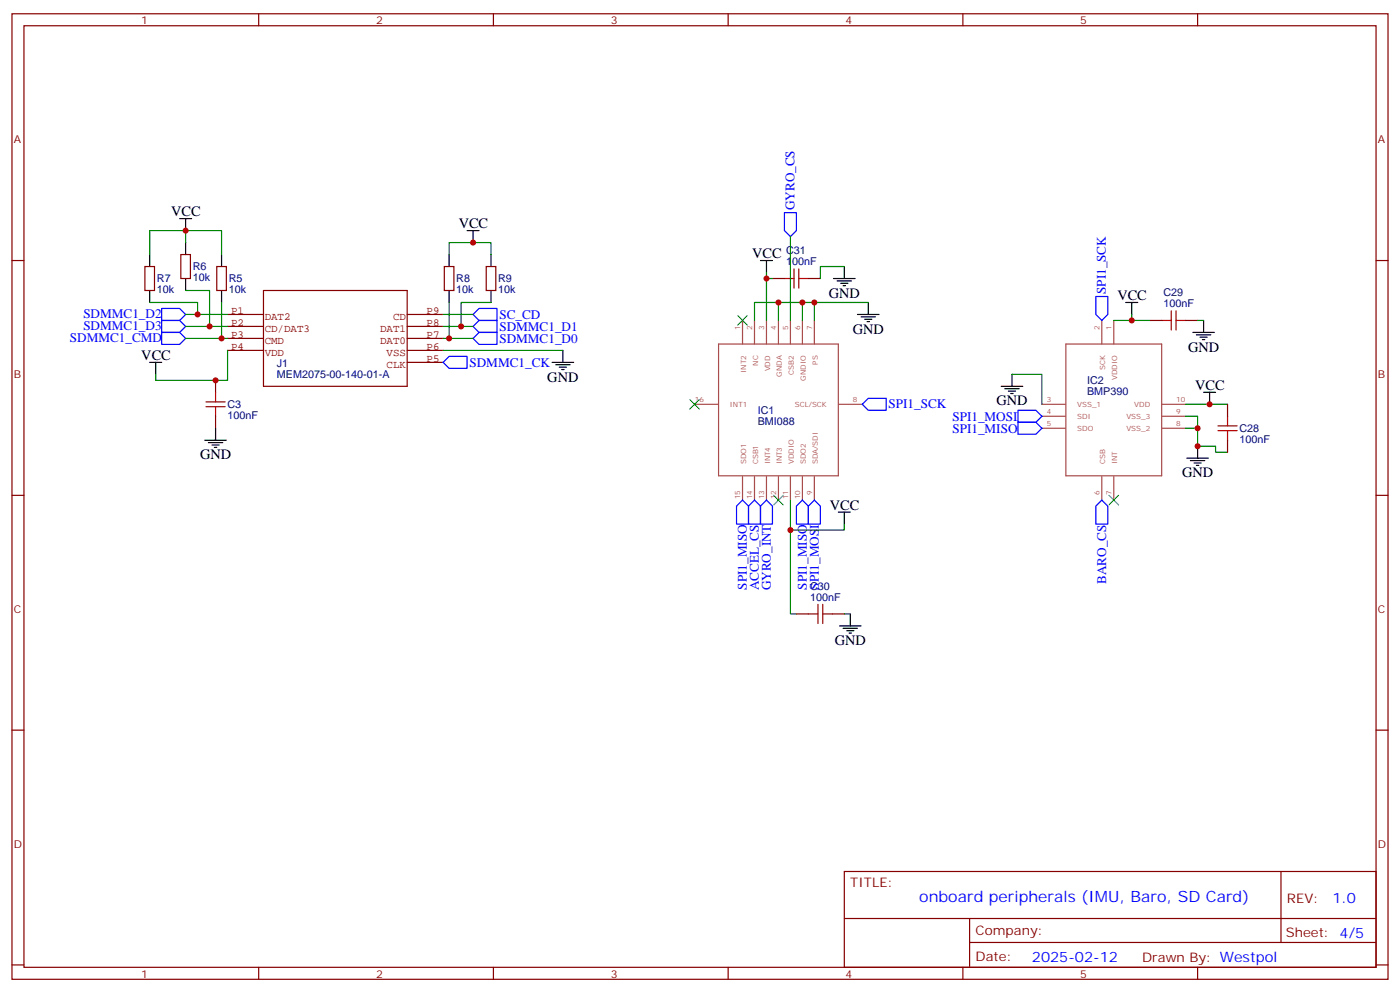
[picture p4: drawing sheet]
<svg xmlns="http://www.w3.org/2000/svg" width="412mm" height="292mm" viewBox="0 0 412 292" stroke-linecap="round" stroke-linejoin="round" font-family="sans-serif">
<g fill="none" stroke="#870000" stroke-width=".35">
<path d="M3.5 4.1h405.4v284.3h-405.4zM7.1 7.6h398.2v277.3h-398.2zM76.2 4.1v3.5M145.3 4.1v3.5M214.5 4.1v3.5M283.6 4.1v3.5M352.8 4.1v3.5M3.5 76.7h3.6M42.7 78.5h2.8v7h-2.8zM53.3 75h2.8v7h-2.8zM63.9 78.5h2.8v7h-2.8zM130.9 78.5h2.8v7h-2.8z"/>
<path d="M143.2 78.5h2.8v7h-2.8zM405.3 76.7h3.6M227.5 82h3.6M238.1 82h3.6M338.7 94.4h3.5M349.2 94.4h3.6M63.5 112v3.5M361.6 119.1v3.5M63.5 122.6v3.5M361.6 129.6v3.6M3.5 145.9h3.6M405.3 145.9h3.6"/>
<path d="M234.6 180.8h3.5M245.2 180.8h3.5M3.5 215h3.6M405.3 215h3.6M248.7 256.6h156.6v28.3h-156.6zM377.3 256.7v20.8M248.7 270.5h156.5M285.6 277.5h119.6M285.6 270.5v14.1M3.5 284.2h3.6M76.2 284.9v3.5M145.3 284.9v3.5"/>
<path d="M214.5 284.9v3.5M283.6 284.9v3.5M352.8 284.9v3.5M405.3 284.2h3.6"/>
</g>
<path d="M67 92.6h10.6M67 96.1h10.6M67 99.7h10.6M77.6 85.5h42.3v28.3h-42.3zM119.9 92.6h10.6M119.9 96.1h10.6M119.9 99.7h10.6M67 103.2h10.6M119.9 103.2h10.6M119.9 106.7h10.6" fill="none" stroke="#850000" stroke-width=".35"/>
<g fill="none" stroke="#a64a4a" stroke-width=".35">
<path d="M218.7 94.4v6.9M222.2 94.4v6.9M225.8 94.4v6.9M229.3 94.4v6.9M232.8 94.4v6.9M236.4 94.4v6.9M239.9 94.4v6.9M324.6 94.4v6.9M328.1 94.4v6.9M204.6 119.1h7M211.7 101.3h35.2v38.8h-35.2zM247.1 119.1h6.9"/>
<path d="M306.9 119.1h7M314 101.3h28.2v38.8h-28.2zM342.3 119.1h6.9M306.9 122.6h7M306.9 126.1h7M342.3 122.6h6.9M342.3 126.1h6.9M218.7 140.3v7M222.2 140.3v7M225.8 140.3v7M229.3 140.3v7M232.8 140.3v7"/>
<path d="M236.4 140.3v7M239.9 140.3v7M324.6 140.3v7M328.1 140.3v7"/>
</g>
<g fill="none" stroke="#00f" stroke-width=".35">
<path d="M231.1 62.6h3.5v5.3l-1.8 1.8-1.7-1.8zM47.6 97.9h5.3l1.8 1.8-1.8 1.7h-5.3zM47.6 94.4h5.3l1.8 1.7-1.8 1.8h-5.3zM47.6 90.8h5.3l1.8 1.8-1.8 1.8h-5.3zM139.3 96.1l1.8-1.7h5.3v3.5h-5.3zM139.3 99.7l1.8-1.8h5.3v3.5h-5.3zM139.3 92.6l1.8-1.8h5.3v3.6h-5.3zM322.8 87.3h3.5v5.3l-1.7 1.8-1.8-1.8zM130.5 106.7l1.8-1.7h5.3v3.5h-5.3zM254 119.1l1.8-1.8h5.3v3.5h-5.3zM299.9 124.4h5.3l1.7 1.7-1.7 1.8h-5.3zM299.9 120.8h5.3l1.7 1.8-1.7 1.8h-5.3z"/>
<path d="M218.7 147.3l1.8 1.7v5.3h-3.5v-5.3zM222.2 147.3l1.8 1.7v5.3h-3.5v-5.3zM224 149l1.8-1.7 1.7 1.7v5.3h-3.5zM236.4 147.3l1.7 1.7v5.3h-3.5v-5.3zM239.9 147.3l1.8 1.7v5.3h-3.6v-5.3zM324.6 147.3l1.7 1.7v5.3h-3.5v-5.3z"/>
</g>
<g fill="none" stroke="#000" stroke-width=".35">
<path d="M44.1 75v3.5M52.9 64.4h3.5M54.7 64.4v3.5M54.7 71.4v3.6M65.3 75v3.5M132.3 75v3.5M137.6 67.9h3.5M139.3 67.9v3.5M144.6 75v3.5M224 76.7h3.5M225.8 76.7v3.6M248.7 78.5v3.5"/>
<path d="M44.1 85.5v3.6M54.7 82v3.5M65.3 85.5v3.6M132.3 85.5v3.6M144.6 85.5v3.6M245.5 82h6.4M246.6 82.7h4.2M247.6 83.4h2.2M248.4 84.1h.7M252.6 92.6h6.3M253.6 93.3h4.3M254.7 94h2.1"/>
<path d="M255.4 94.7h.7M255.8 89.1v3.5M331.6 89.1h3.5M333.4 89.1v3.5M351.4 97.9h6.3M352.4 98.6h4.3M353.5 99.3h2.1M354.5 94.4v3.5M44.1 106.7h3.5M45.9 106.7v3.5M162.6 106.7h6.4M163.7 107.4h4.2"/>
<path d="M164.7 108.1h2.2M165.5 108.8h.7M165.8 103.2v3.5M294.9 113.8h6.4M296 114.5h4.2M297 115.2h2.2M297.7 115.9h.7M298.1 110.2v3.6M354.2 100h.7M354.5 115.5h3.6M356.3 115.5v3.6M60.3 129.6h6.4"/>
<path d="M61.4 130.4h4.2M62.4 131.1h2.2M63.1 131.8h.8M63.5 126.1v3.5M349.6 134.9h6.4M350.7 135.6h4.2M351.7 136.3h2.1M352.4 137.1h.7M352.8 131.4v3.5M246.9 150.8h3.6M248.7 150.8v3.5M247.3 184.3h6.3"/>
<path d="M248.4 185h4.2M249.4 185.7h2.1M250.1 186.4h.7M250.5 180.8v3.5"/>
</g>
<g fill="none" stroke="#008700" stroke-width=".35">
<path d="M54.7 71.4v-3.5h10.6v7.1M54.7 67.9h-10.6v7.1M132.3 75v-3.6h12.3v3.6M232.8 69.7v24.7M248.7 78.5h-7v3.5M44.1 89.1h14.1v3.5M54.7 85.5h7v10.6M54.7 92.6h12.3M54.7 96.1h12.3M54.7 99.7h12.3M65.3 89.1v10.6M130.5 92.6h8.8"/>
<path d="M130.5 96.1h8.8M130.5 99.7h8.8M132.3 89.1v10.6M144.6 89.1h-8.8v7M225.8 80.3v14.1M225.8 82h1.7M229.3 89.1v5.3M236.4 89.1v5.3M239.9 89.1v5.3M255.8 89.1h-33.6v5.3M333.4 92.6v1.8h-5.3M333.4 94.4h5.3"/>
<path d="M352.8 94.4h1.7M67 103.2v8.8h-21.1v-1.8M130.5 103.2h35.3M298.1 110.2h8.8v8.9M349.2 119.1h12.4M349.2 126.1h3.6v5.3h5.3v1.8h3.5M349.2 122.6h3.6v3.5M232.8 147.3v33.5h1.8M248.7 154.3v1.8h-15.9M248.7 180.8h1.8"/>
</g>
<g fill="none" stroke="#a10000" stroke-width=".35">
<path d="M233.9 79.2v5.6M235.3 79.2v5.6M231.1 82h2.8M235.3 82h2.8M342.2 94.4h2.8M345 91.5v5.7M346.4 91.5v5.7M346.4 94.4h2.8M60.7 118.4h5.6M60.7 119.8h5.6M63.5 115.5v2.9M63.5 119.8v2.8"/>
<path d="M358.8 126.8h5.6M358.8 125.4h5.6M361.6 122.6v2.8M361.6 126.8v2.8M240.9 178v5.6M242.4 178v5.6M238.1 180.8h2.8M242.4 180.8h2.8"/>
</g>
<path d="M217.3 93l2.8 2.8M220.1 93l-2.8 2.8M203.2 117.7l2.8 2.8M206 117.7l-2.8 2.8M227.9 145.9l2.8 2.8M230.7 145.9l-2.8 2.8M326.7 145.9l2.8 2.8M329.5 145.9l-2.8 2.8" fill="none" stroke="#3c3" stroke-width=".35"/>
<g fill="#c00">
<circle cx="132.3" cy="99.7" r=".88"/>
<circle cx="65.3" cy="99.7" r=".88"/>
<circle cx="61.7" cy="96.1" r=".88"/>
<circle cx="58.2" cy="92.6" r=".88"/>
<circle cx="135.8" cy="96.1" r=".88"/>
<circle cx="54.7" cy="67.9" r=".88"/>
<circle cx="139.3" cy="71.4" r=".88"/>
<circle cx="229.3" cy="89.1" r=".88"/>
<circle cx="236.4" cy="89.1" r=".88"/>
<circle cx="239.9" cy="89.1" r=".88"/>
<circle cx="352.8" cy="126.1" r=".88"/>
<circle cx="356.3" cy="119.1" r=".88"/>
<circle cx="352.8" cy="131.4" r=".88"/>
<circle cx="333.4" cy="94.4" r=".88"/>
<circle cx="225.8" cy="82" r=".88"/>
<circle cx="232.8" cy="156.1" r=".88"/>
<circle cx="63.5" cy="112" r=".88"/>
</g>
<text font-size="4.6" fill="#00f" x="270.8" y="265.7">onboard peripherals (IMU, Baro, SD Card)</text>
<g font-size="4.2">
<text x="50.4" y="63.7">VCC</text>
<text x="135.1" y="67.2">VCC</text>
<text x="221.5" y="76">VCC</text>
<text x="244.1" y="87.7">GND</text>
<text x="329.1" y="88.4">VCC</text>
<text x="251.2" y="98.2">GND</text>
<text x="41.6" y="106">VCC</text>
<text x="350" y="103.5">GND</text>
<text x="161.2" y="112.4">GND</text>
<text x="293.5" y="119.4">GND</text>
<text x="352.1" y="114.8">VCC</text>
<text x="58.9" y="135.3">GND</text>
<text x="348.2" y="140.6">GND</text>
<text x="244.5" y="150.1">VCC</text>
<text x="245.9" y="190">GND</text>
</g>
<g font-size="4.2" fill="#00f">
<text x="392.5" y="265.9">1.0</text>
<text x="304" y="283.3">2025-02-12</text>
</g>
<g font-size="3.9" fill="#00f">
<text x="234" y="61.9" transform="rotate(-90 234 61.9)">GYRO_CS</text>
<text x="325.7" y="86.6" transform="rotate(-90 325.7 86.6)">SPI1_SCK</text>
<text x="24.5" y="93.8">SDMMC1_D2</text>
<text x="147.1" y="93.9">SC_CD</text>
<text x="20.6" y="100.8">SDMMC1_CMD</text>
<text x="24.5" y="97.3">SDMMC1_D3</text>
<text x="147.1" y="97.4">SDMMC1_D1</text>
<text x="147.1" y="101">SDMMC1_D0</text>
<text x="138.3" y="108">SDMMC1_CK</text>
<text x="261.8" y="120.3">SPI1_SCK</text>
<text x="280.5" y="123.9">SPI1_MOSI</text>
<text x="280.5" y="127.4">SPI1_MISO</text>
<text x="220" y="173.7" transform="rotate(-90 220 173.7)">SPI1_MISO</text>
<text x="223.5" y="173.9" transform="rotate(-90 223.5 173.9)">ACCEL_CS</text>
<text x="227.1" y="173.9" transform="rotate(-90 227.1 173.9)">GYRO_INT</text>
<text x="237.7" y="173.7" transform="rotate(-90 237.7 173.7)">SPI1_MISO</text>
<text x="241.2" y="173.7" transform="rotate(-90 241.2 173.7)">SPI1_MOSI</text>
<text x="325.9" y="172" transform="rotate(-90 325.9 172)">BARO_CS</text>
</g>
<g font-size="3.9" fill="#800">
<text x="250.5" y="261.2">TITLE:</text>
<text x="379.1" y="265.9">REV:</text>
<text x="287.4" y="275.4">Company:</text>
<text x="378.7" y="276">Sheet: 4/5</text>
<text x="287.4" y="283.1">Date:</text>
<text x="336.4" y="283.2">Drawn By: Westpol</text>
</g>
<g font-size="3.2" fill="#800">
<text x="41.6" y="7.1">1</text>
<text x="110.8" y="7.1">2</text>
<text x="179.9" y="7.1">3</text>
<text x="249.1" y="7.1">4</text>
<text x="318.2" y="7.1">5</text>
<text x="4.1" y="42.2">A</text>
<text x="405.9" y="42.2">A</text>
<text x="4.1" y="111.3">B</text>
<text x="405.9" y="111.3">B</text>
<text x="4.1" y="180.4">C</text>
<text x="405.9" y="180.4">C</text>
<text x="4.1" y="249.6">D</text>
<text x="405.9" y="249.6">D</text>
<text x="41.6" y="287.9">1</text>
<text x="110.8" y="287.9">2</text>
<text x="179.9" y="287.9">3</text>
<text x="249.1" y="287.9">4</text>
<text x="318.2" y="287.9">5</text>
</g>
<g font-size="3.2" fill="#000080">
<text x="231.6" y="74.9">C31</text>
<text x="46.2" y="83.1">R7</text>
<text x="56.8" y="82.9">10k</text>
<text x="56.8" y="79.6">R6</text>
<text x="67.4" y="83.1">R5</text>
<text x="134.4" y="83.1">R8</text>
<text x="146.8" y="83.1">R9</text>
<text x="231.6" y="78.1">100nF</text>
<text x="46.2" y="86.4">10k</text>
<text x="67.4" y="86.4">10k</text>
<text x="134.4" y="86.4">10k</text>
<text x="146.8" y="86.4">10k</text>
<text x="342.7" y="87.3">C29</text>
<text x="342.7" y="90.5">100nF</text>
<text x="81.6" y="111.4">MEM2075-00-140-01-A</text>
<text x="81.6" y="108.2">J1</text>
<text x="320.2" y="113.2">IC2</text>
<text x="320.2" y="116.3">BMP390</text>
<text x="67" y="123.4">100nF</text>
<text x="67" y="120.2">C3</text>
<text x="223.2" y="125.3">BMI088</text>
<text x="223.2" y="122">IC1</text>
<text x="365.1" y="130.4">100nF</text>
<text x="365.1" y="127.3">C28</text>
<text x="238.6" y="173.7">C30</text>
<text x="238.6" y="176.9">100nF</text>
</g>
<g font-size="3.2" fill="#840000">
<text x="68.1" y="92.6">P1</text>
<text x="78" y="94.2">DAT2</text>
<text x="115.8" y="94.2">CD</text>
<text x="125.7" y="92.6">P9</text>
<text x="68.1" y="96.1">P2</text>
<text x="68.1" y="99.6">P3</text>
<text x="78" y="97.7">CD/DAT3</text>
<text x="78" y="101.2">CMD</text>
<text x="112" y="101.2">DAT0</text>
<text x="112" y="97.7">DAT1</text>
<text x="125.7" y="99.6">P7</text>
<text x="125.7" y="96.1">P8</text>
<text x="68.1" y="103.2">P4</text>
<text x="78" y="104.7">VDD</text>
<text x="113.9" y="104.7">VSS</text>
<text x="125.7" y="106.7">P5</text>
<text x="125.7" y="103.2">P6</text>
<text x="113.9" y="108.3">CLK</text>
</g>
<g font-size="2.1" fill="#a54b4b">
<text x="218" y="97" transform="rotate(-90 218 97)">1</text>
<text x="221.6" y="97" transform="rotate(-90 221.6 97)">2</text>
<text x="225.1" y="97" transform="rotate(-90 225.1 97)">3</text>
<text x="228.6" y="97" transform="rotate(-90 228.6 97)">4</text>
<text x="232.1" y="97" transform="rotate(-90 232.1 97)">5</text>
<text x="235.7" y="97" transform="rotate(-90 235.7 97)">6</text>
<text x="239.2" y="97" transform="rotate(-90 239.2 97)">7</text>
<text x="323.9" y="97" transform="rotate(-90 323.9 97)">2</text>
<text x="327.4" y="97" transform="rotate(-90 327.4 97)">1</text>
<text x="223.3" y="107.7" transform="rotate(-90 223.3 107.7)">NC</text>
<text x="240.9" y="107.4" transform="rotate(-90 240.9 107.4)">PS</text>
<text x="219.8" y="109.8" transform="rotate(-90 219.8 109.8)">INT2</text>
<text x="226.8" y="109.4" transform="rotate(-90 226.8 109.4)">VDD</text>
<text x="230.3" y="111" transform="rotate(-90 230.3 111)">GNDA</text>
<text x="233.9" y="110.4" transform="rotate(-90 233.9 110.4)">CSB2</text>
<text x="237.4" y="112.1" transform="rotate(-90 237.4 112.1)">GNDIO</text>
<text x="325.6" y="109.1" transform="rotate(-90 325.6 109.1)">SCK</text>
<text x="329.1" y="111.9" transform="rotate(-90 329.1 111.9)">VDDIO</text>
<text x="204.7" y="118.3">16</text>
<text x="215" y="120">INT1</text>
<text x="234.1" y="120">SCL/SCK</text>
<text x="251.2" y="118.3">8</text>
<text x="308.3" y="118.3">3</text>
<text x="317.3" y="120">VSS_1</text>
<text x="334.1" y="120">VDD</text>
<text x="346.5" y="118.3">10</text>
<text x="308.3" y="121.8">4</text>
<text x="308.3" y="125.3">5</text>
<text x="317.3" y="123.5">SDI</text>
<text x="331.8" y="123.5">VSS_3</text>
<text x="346.5" y="125.3">8</text>
<text x="346.5" y="121.8">9</text>
<text x="317.3" y="127">SDO</text>
<text x="331.8" y="127">VSS_2</text>
<text x="219.8" y="136.8" transform="rotate(-90 219.8 136.8)">SDO1</text>
<text x="223.3" y="136.8" transform="rotate(-90 223.3 136.8)">CSB1</text>
<text x="226.8" y="136.8" transform="rotate(-90 226.8 136.8)">INT4</text>
<text x="230.3" y="136.8" transform="rotate(-90 230.3 136.8)">INT3</text>
<text x="233.9" y="136.8" transform="rotate(-90 233.9 136.8)">VDDIO</text>
<text x="237.4" y="136.8" transform="rotate(-90 237.4 136.8)">SDO2</text>
<text x="240.9" y="136.8" transform="rotate(-90 240.9 136.8)">SDA/SDI</text>
<text x="325.6" y="136.8" transform="rotate(-90 325.6 136.8)">CSB</text>
<text x="329.1" y="136.8" transform="rotate(-90 329.1 136.8)">INT</text>
<text x="218" y="147.1" transform="rotate(-90 218 147.1)">15</text>
<text x="221.6" y="147.1" transform="rotate(-90 221.6 147.1)">14</text>
<text x="225.1" y="147.1" transform="rotate(-90 225.1 147.1)">13</text>
<text x="228.6" y="147.1" transform="rotate(-90 228.6 147.1)">12</text>
<text x="232.1" y="147.1" transform="rotate(-90 232.1 147.1)">11</text>
<text x="235.7" y="147.1" transform="rotate(-90 235.7 147.1)">10</text>
<text x="239.2" y="145.7" transform="rotate(-90 239.2 145.7)">9</text>
<text x="323.9" y="145.7" transform="rotate(-90 323.9 145.7)">6</text>
<text x="327.4" y="145.7" transform="rotate(-90 327.4 145.7)">7</text>
</g>
</svg>
